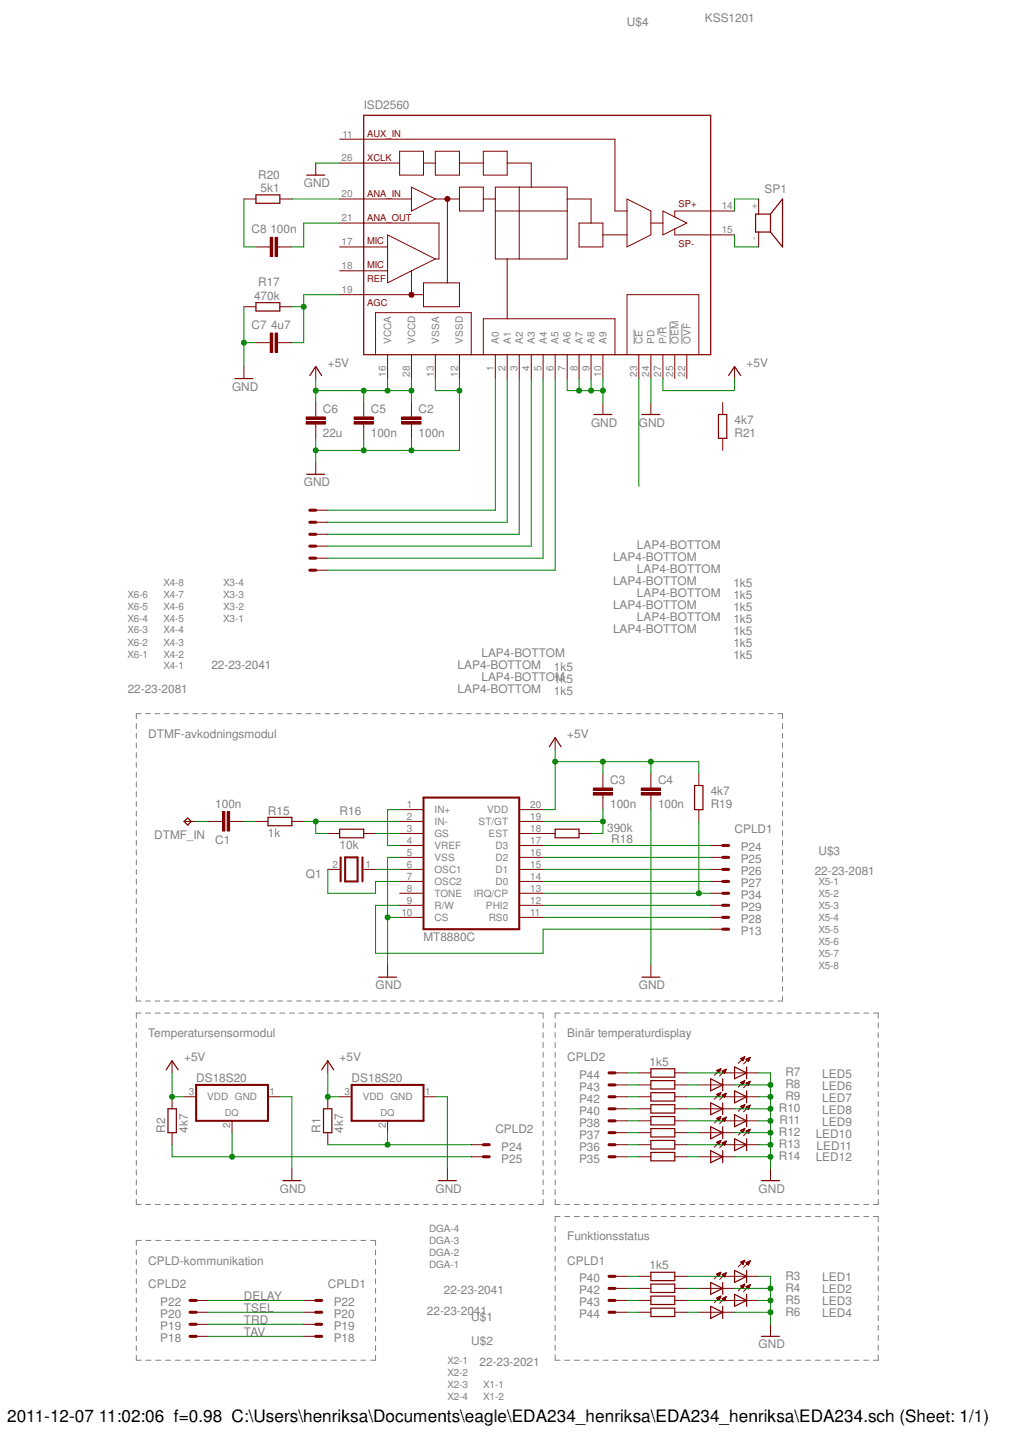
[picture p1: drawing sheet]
<svg xmlns="http://www.w3.org/2000/svg" width="210mm" height="297mm" viewBox="0 0 210 297" stroke-linecap="round" stroke-linejoin="round" font-family="sans-serif">
<g fill="none" stroke="#808080" stroke-width=".21">
<path d="M131.5 68.4v2.9M136.5 68.1v1.2M139 66.8v4.5M141.4 67.4v3.9M28.3 150.1v1M28.3 152.1v1M28.3 154.1v1.1M28.3 156.1v1.1M28.3 158.2v1M29.3 148h-1v1.1M30.2 148h1M32.2 148h.9"/>
<path d="M34.1 148h1M36.1 148h1M38.1 148h.9M40 148h1M42 148h.9M43.9 148h1M45.9 148h1M47.8 148h1M49.8 148h1M51.7 148h1M53.7 148h1M55.7 148h.9"/>
<path d="M57.6 148h1M59.6 148h.9M61.5 148h1M63.5 148h1M65.4 148h1M67.4 148h1M69.3 148h1M71.3 148h1M73.3 148h1M75.2 148h1M77.2 148h.9M79.1 148h1"/>
<path d="M81.1 148h1M83.1 148h.9M85 148h1M87 148h.9M88.9 148h1M90.9 148h1M92.8 148h1M94.8 148h1M96.7 148h1M98.7 148h1M100.7 148h.9M102.6 148h1"/>
<path d="M104.6 148h.9M106.6 148h.9M108.5 148h1M110.4 148h1M112.4 148h1M114.3 148h1.1M116.3 148h1M118.3 148h1M120.2 148h1M122.2 148h.9M124.2 148h.9M126.1 148h1"/>
<path d="M128.1 148h.9M130 148h1M132 148h1M133.9 148h1M135.9 148h1M137.8 148h1M139.8 148h1M141.8 148h.9M143.7 148h1M145.7 148h.9M147.6 148h1M149.6 148h1"/>
<path d="M151.6 148h.9M153.5 148h1M155.4 148h1M157.4 148h1M159.4 148h1M161.3 148h1v1.1M162.3 150.1v1M162.3 152.1v1M162.3 154.1v1.1M162.3 156.1v1.1M162.3 158.2v1M28.3 160.2v1"/>
<path d="M28.3 162.2v1M28.3 164.2v1.1M28.3 166.2v1.1M28.3 168.2v1.1M28.3 170.3v1M28.3 172.3v1M28.3 174.3v1M28.3 176.3v1.1M28.3 178.4v1M162.3 160.2v1M162.3 162.2v1M162.3 164.2v1.1"/>
<path d="M162.3 166.2v1.1M162.3 168.2v1.1M162.3 170.3v1M162.3 172.3v1M162.3 174.3v1M162.3 176.3v1.1M162.3 178.4v1M28.3 180.4v1M28.3 182.4v1M28.3 184.4v1.1M28.3 186.4v1.1M28.3 188.4v1.1"/>
<path d="M28.3 190.5v1M28.3 192.5v1M28.3 194.5v1M28.3 196.5v1.1M28.3 198.5v1.1M162.3 180.4v1M162.3 182.4v1M162.3 184.4v1.1M162.3 186.4v1.1M162.3 188.4v1.1M162.3 190.5v1M162.3 192.5v1"/>
<path d="M162.3 194.5v1M162.3 196.5v1.1M162.3 198.5v1.1M28.3 200.5v1.1M28.3 202.6v1M28.3 204.6v1M28.3 206.6v1h1M28.3 212.2v1M28.3 214.2v1.1M28.3 216.2v1.1M28.3 218.3v1M29.3 210.1h-1v1.1"/>
<path d="M30.2 210.1h1M30.2 207.6h1M32.2 207.6h.9M32.2 210.1h1M34.1 207.6h1M34.2 210.1h1M36.1 207.6h1M36.2 210.1h1M38.1 207.6h.9M38.2 210.1h1M40 207.6h1M40.2 210.1h1"/>
<path d="M42 207.6h.9M42.2 210.1h1M43.9 207.6h1M44.2 210.1h1M45.9 207.6h1M46.1 210.1h1M47.8 207.6h1M48.1 210.1h1M49.8 207.6h1M50.1 210.1h1M51.7 207.6h1M52.1 210.1h1"/>
<path d="M53.7 207.6h1M54.1 210.1h1M55.7 207.6h.9M56 210.1h1.1M57.6 207.6h1M58 210.1h1.1M59.6 207.6h.9M60 210.1h1M61.5 207.6h1M62 210.1h1M63.5 207.6h1M64 210.1h1"/>
<path d="M65.4 207.6h1M66 210.1h1M67.4 207.6h1M68 210.1h1M69.3 207.6h1M69.9 210.1h1.1M71.3 207.6h1M71.9 210.1h1M73.3 207.6h1M73.9 210.1h1M75.2 207.6h1M75.9 210.1h1"/>
<path d="M77.2 207.6h.9M77.9 210.1h1M79.1 207.6h1M79.9 210.1h1M81.1 207.6h1M81.9 210.1h1M83.1 207.6h.9M83.9 210.1h1M85 207.6h1M85.9 210.1h1M87 207.6h.9M87.8 210.1h1"/>
<path d="M88.9 207.6h1M89.8 210.1h1M90.9 207.6h1M91.8 210.1h1M92.8 207.6h1M93.8 210.1h1M94.8 207.6h1M95.8 210.1h1M96.7 207.6h1M97.7 210.1h1.1M98.7 207.6h1M99.7 210.1h1.1"/>
<path d="M100.7 207.6h.9M101.7 210.1h1M102.6 207.6h1M103.7 210.1h1M104.6 207.6h.9M105.7 210.1h1M106.6 207.6h.9M107.7 210.1h1M108.5 207.6h1M109.7 210.1h1M110.4 207.6h1M111.6 210.1h1v1.1"/>
<path d="M112.4 207.6h1M112.6 212.2v1M112.6 214.2v1.1M112.6 216.2v1.1M112.6 218.3v1M114.3 207.6h1.1M115.1 212.2v1M115.1 214.2v1.1M115.1 216.2v1.1M115.1 218.3v1M116.2 210.1h-1.1v1.1M116.3 207.6h1"/>
<path d="M117.1 210.1h1.1M118.3 207.6h1M119.1 210.1h1.1M120.2 207.6h1M121.2 210.1h1M122.2 207.6h.9M123.1 210.1h1.1M124.2 207.6h.9M125.1 210.1h1.1M126.1 207.6h1M127.1 210.1h1.1M128.1 207.6h.9"/>
<path d="M129.2 210.1h1M130 207.6h1M131.1 210.1h1.1M132 207.6h1M133.1 210.1h1.1M133.9 207.6h1M135.1 210.1h1.1M135.9 207.6h1M137.2 210.1h1M137.8 207.6h1M139.1 210.1h1.1M139.8 207.6h1"/>
<path d="M141.1 210.1h1.1M141.8 207.6h.9M143.1 210.1h1M143.7 207.6h1M145.2 210.1h1M145.7 207.6h.9M147.2 210.1h1M147.6 207.6h1M149.1 210.1h1.1M149.6 207.6h1M151.1 210.1h1M151.6 207.6h.9"/>
<path d="M153.2 210.1h1M153.5 207.6h1M155.2 210.1h1M155.4 207.6h1M157.1 210.1h1.1M157.4 207.6h1M159.1 210.1h1M159.4 207.6h1M161.2 210.1h1M162.3 206.6v1h-1M162.3 200.5v1.1M162.3 202.6v1"/>
<path d="M162.3 204.6v1M163.2 210.1h1M165.1 210.1h1.1M167.1 210.1h1M169.1 210.1h1.1M171.2 210.1h1M173.1 210.1h1.1M175.1 210.1h1M177.1 210.1h1.1M179.2 210.1h1M181.1 210.1h1.1v1.1M182.2 212.2v1"/>
<path d="M182.2 214.2v1.1M182.2 216.2v1.1M182.2 218.3v1M28.3 220.3v1.1M28.3 222.3v1.1M28.3 224.4v1M28.3 226.4v1.1M28.3 228.5v1M28.3 230.5v1.1M28.3 232.5v1.1M28.3 234.6v1M28.3 236.6v1.1"/>
<path d="M28.3 238.6v1.1M112.6 220.3v1.1M112.6 222.3v1.1M112.6 224.4v1M112.6 226.4v1.1M112.6 228.5v1M112.6 230.5v1.1M112.6 232.5v1.1M112.6 234.6v1M112.6 236.6v1.1M112.6 238.6v1.1M115.1 220.3v1.1"/>
<path d="M115.1 222.3v1.1M115.1 224.4v1M115.1 226.4v1.1M115.1 228.5v1M115.1 230.5v1.1M115.1 232.5v1.1M115.1 234.6v1M115.1 236.6v1.1M115.1 238.6v1.1M182.2 220.3v1.1M182.2 222.3v1.1M182.2 224.4v1"/>
<path d="M182.2 226.4v1.1M182.2 228.5v1M182.2 230.5v1.1M182.2 232.5v1.1M182.2 234.6v1M182.2 236.6v1.1M182.2 238.6v1.1M28.3 240.7v1M28.3 242.7v1.1M28.3 244.7v1.1M28.3 246.8v1M28.3 248.8v1.1h1"/>
<path d="M28.3 259.3v1M29.3 257.3h-1v1M30.2 249.9h1M30.3 257.3h1M32.2 249.9h1M32.3 257.3h1.1M34.2 249.9h1M34.3 257.3h1.1M36.2 249.9h1M36.4 257.3h1M38.2 249.9h1M38.4 257.3h1"/>
<path d="M40.2 249.9h1M40.4 257.3h1M42.2 249.9h1M42.4 257.3h1.1M44.2 249.9h1M44.4 257.3h1.1M46.1 249.9h1M46.5 257.3h1M48.1 249.9h1M48.5 257.3h1.1M50.1 249.9h1M50.5 257.3h1.1"/>
<path d="M52.1 249.9h1M52.6 257.3h1M54.1 249.9h1M54.6 257.3h1M56 249.9h1.1M56.6 257.3h1.1M58 249.9h1.1M58.6 257.3h1.1M60 249.9h1M60.7 257.3h1M62 249.9h1M62.7 257.3h1"/>
<path d="M64 249.9h1M64.7 257.3h1M66 249.9h1M66.7 257.3h1.1M68 249.9h1M68.7 257.3h1.1M69.9 249.9h1.1M70.8 257.3h1M71.9 249.9h1M72.8 257.3h1.1M73.9 249.9h1M74.8 257.3h1.1"/>
<path d="M75.9 249.9h1M76.9 257.3h1v1M77.9 259.3v1M77.9 249.9h1M79.9 249.9h1M81.9 249.9h1M83.9 249.9h1M85.9 249.9h.9M87.8 249.9h1M89.8 249.9h1M91.8 249.9h1M93.8 249.9h1"/>
<path d="M95.8 249.9h1M97.7 249.9h1.1M99.7 249.9h1.1M101.7 249.9h1M103.7 249.9h1M105.7 249.9h1M107.7 249.9h1M109.6 249.9h1.1M112.6 248.8v1.1h-1M112.6 240.7v1M112.6 242.7v1.1M112.6 244.7v1.1"/>
<path d="M112.6 246.8v1M115.1 248.8v1.1h1.1M115.1 240.7v1M115.1 242.7v1.1M115.1 244.7v1.1M115.1 246.8v1M115.1 254.4v1.1M115.1 256.5v1M115.1 258.5v1.1M116.2 252.3h-1.1v1.1M117.1 249.9h1.1M117.1 252.3h1.1"/>
<path d="M119.1 249.9h1.1M119.1 252.3h1.1M121.2 249.9h1M121.2 252.3h1M123.1 249.9h1.1M123.1 252.3h1.1M125.1 249.9h1.1M125.1 252.3h1.1M127.1 249.9h1M127.1 252.3h1M129.2 249.9h1M129.2 252.3h1"/>
<path d="M131.1 249.9h1.1M131.1 252.3h1.1M133.1 249.9h1.1M133.1 252.3h1.1M135.1 249.9h1M135.1 252.3h1M137.2 249.9h1M137.2 252.3h1M139.1 249.9h1.1M139.1 252.3h1.1M141.1 249.9h1.1M141.1 252.3h1.1"/>
<path d="M143.1 249.9h1M143.1 252.3h1M145.2 249.9h1M145.2 252.3h1M147.2 249.9h1M147.2 252.3h1M149.1 249.9h1.1M149.1 252.3h1.1M151.1 249.9h1M151.1 252.3h1M153.1 249.9h1.1M153.1 252.3h1.1"/>
<path d="M155.2 249.9h1M155.2 252.3h1M157.1 249.9h1.1M157.1 252.3h1.1M159.1 249.9h1M159.1 252.3h1M161.1 249.9h1.1M161.1 252.3h1.1M163.2 249.9h1M163.2 252.3h1M165.1 249.9h1.1M165.1 252.3h1.1"/>
<path d="M167.1 249.9h1M167.1 252.3h1M169.1 249.9h1.1M169.1 252.3h1.1M171.2 249.9h1M171.2 252.3h1M173.1 249.9h1.1M173.1 252.3h1.1M175.1 249.9h1M175.1 252.3h1M177.1 249.9h1.1M177.1 252.3h1.1"/>
<path d="M179.2 249.9h1M179.2 252.3h1M181.1 252.3h1.1v1.1M182.2 248.8v1.1h-1.1M182.2 240.7v1M182.2 242.7v1.1M182.2 244.7v1.1M182.2 246.8v1M182.2 254.4v1.1M182.2 256.5v1M182.2 258.5v1.1M28.3 261.3v1"/>
<path d="M28.3 263.3v1M28.3 265.3v1M28.3 267.3v1M28.3 269.2v1M28.3 271.2v1M28.3 273.2v1M28.3 275.2v1M28.3 277.2v1M28.3 279.1v1.1M77.9 261.3v1M77.9 263.3v1M77.9 265.3v1"/>
<path d="M77.9 267.3v1M77.9 269.2v1M77.9 271.2v1M77.9 273.2v1M77.9 275.2v1M77.9 277.2v1M77.9 279.1v1.1M115.1 260.6v1M115.1 262.6v1.1M115.1 264.7v1M115.1 266.7v1.1M115.1 268.8v1"/>
<path d="M115.1 270.8v1.1M115.1 272.9v1M115.1 274.9v1.1M115.1 277v1M115.1 279v1.1M182.2 260.6v1M182.2 262.6v1.1M182.2 264.7v1M182.2 266.7v1.1M182.2 268.8v1M182.2 270.8v1.1M182.2 272.9v1"/>
<path d="M182.2 274.9v1.1M182.2 277v1M182.2 279v1.1M28.3 281.1v1.1h1M30.3 282.2h1M32.3 282.2h1.1M34.3 282.2h1.1M36.4 282.2h1M38.4 282.2h1M40.4 282.2h1M42.4 282.2h1.1M44.4 282.2h1.1"/>
<path d="M46.5 282.2h1M48.5 282.2h1.1M50.5 282.2h1.1M52.6 282.2h1M54.6 282.2h1M56.6 282.2h1.1M58.6 282.2h1.1M60.7 282.2h1M62.7 282.2h1M64.7 282.2h1M66.7 282.2h1.1M68.7 282.2h1.1"/>
<path d="M70.8 282.2h1M72.8 282.2h1.1M74.8 282.2h1.1M77.9 281.1v1.1h-1M115.1 281.1v1.1h1.1M117.1 282.2h1.1M119.1 282.2h1.1M121.2 282.2h1M123.1 282.2h1.1M125.1 282.2h1.1M127.1 282.2h1.1M129.2 282.2h1"/>
<path d="M131.1 282.2h1.1M133.1 282.2h1.1M135.1 282.2h1.1M137.2 282.2h1M139.1 282.2h1.1M141.1 282.2h1.1M143.1 282.2h1M145.2 282.2h1M147.2 282.2h1M149.1 282.2h1.1M151.1 282.2h1M153.2 282.2h1"/>
<path d="M155.2 282.2h1M157.1 282.2h1.1M159.1 282.2h1M161.2 282.2h1M163.2 282.2h1M165.1 282.2h1.1M167.1 282.2h1M169.1 282.2h1.1M171.2 282.2h1M173.1 282.2h1.1M175.1 282.2h1M177.1 282.2h1.1"/>
<path d="M179.2 282.2h1M182.2 281.1v1.1h-1.1"/>
</g>
<g fill="none" stroke="#800000" stroke-width=".21">
<path d="M43.1 170.4h2.5M48.1 170.4h2.5M53.1 170.4h2.5M60.5 170.4h2.5M68 172.9h2.4M75.4 172.9h2.5M82.9 167.9h4.9M82.9 177.8h4.9M82.9 170.4h4.9M82.9 172.9h4.9M82.9 175.4h4.9M107.7 167.9h4.9"/>
<path d="M107.7 177.8h4.9M107.7 170.4h4.9M107.7 172.9h7.4M107.7 175.4h4.9M120.1 172.9h2.5M144.9 160.5v2.4M144.9 167.9v2.5M82.9 180.3h4.9M82.9 182.8h4.9M82.9 185.3h4.9M82.9 187.8h4.9M82.9 190.3h4.9"/>
<path d="M107.7 180.3h4.9M107.7 182.8h4.9M107.7 185.3h4.9M107.7 187.8h4.9M107.7 190.3h4.9M153.6 219.6h.7M153.7 219.7h.6M153.8 219.8h.5M153.8 219.5h.5M153.9 219.8h.3M154 219.9h.2M154.1 219.4h.3"/>
<path d="M154.2 219.3h.2M154.4 219.2h.1M154.5 219.2l-1.4 1.4M154.5 219.2l-.9 .4M154.5 219.2l-.4 .8-.5-.4M154.8 219.8h.6M154.9 219.8h.5M154.9 219.7h.5M154.9 219.9h.5M155 219.6h.5M155.2 219.5h.3M155.4 219.4h.2"/>
<path d="M155.6 219.3l-1.4 1.4M155.6 219.3l-.9 .4 .5 .5M155.6 219.3l-.4 .9M35.7 220v2.5M35.7 227.5v2.5M35.7 234.9v2.5M38.2 227.5h2.5M48.1 232.5v2.4M55.6 227.5h2.4M68 220v2.5M68 227.5v2.5M68 234.9v2.5"/>
<path d="M70.4 227.5h2.5M80.4 232.5v2.4M87.8 227.5h2.5M97.7 237.4h2.5M97.7 239.9h2.5M127.6 227.5h2.4M127.6 237.4h2.4M127.6 239.9h2.4M127.6 234.9h2.4M127.6 232.5h2.4M127.6 230h2.4M127.6 225h2.4"/>
<path d="M127.6 222.5h2.4M132.5 227.5h2.5M132.5 237.4h2.5M132.5 239.9h2.5M132.5 234.9h2.5M132.5 232.5h2.5M132.5 230h2.5M132.5 225h2.5M132.5 222.5h2.5M140 227.5h2.5M140 237.4h2.5M140 239.9h2.5"/>
<path d="M140 234.9h2.5M140 232.5h2.5M140 230h2.5M140 225h2.5M140 222.5h2.5M144.9 239.9h7.5M144.9 234.9h7.5M144.9 230h7.5M144.9 225h7.5M148.6 222l.9-.3-.4 .8zM148.6 227l.9-.3-.4 .8zM148.7 222h.7"/>
<path d="M148.7 227h.7M148.7 222.1h.6M148.7 227.1h.7M148.7 232.1h.7M148.7 232h.7M148.7 237h.7M148.7 236.9h.7M148.8 222.2h.5M148.8 227.2h.5M148.8 232.2h.5M148.8 237.1h.5M148.9 222.3h.4"/>
<path d="M148.9 222h.5M148.9 227.2h.4M148.9 226.9h.5M148.9 232.2h.4M148.9 231.9h.5M148.9 237.2h.4M148.9 236.9h.5M149 222.4h.2M149 227.3h.2M149 232.3h.2M149 237.3h.2M149.1 222.5h.1"/>
<path d="M149.1 221.9h.3M149.1 227.4h.1M149.1 232.4h.1M149.1 237.4h.1M149.1 226.8h.3M149.1 231.8h.3M149.1 236.8h.3M149.1 232.5h.1M149.3 221.8h.2M149.3 226.7h.2M149.3 231.7h.2M149.3 236.7h.2"/>
<path d="M149.5 221.7h.1M149.5 226.7h.1M149.5 231.6h.1M149.5 221.7l-1.3 1.4M149.5 226.7l-1.3 1.3M149.5 231.6l-1.3 1.4M149.5 231.6l-.9 .4 .5 .5M149.5 231.6l-.4 .9M149.5 236.6l-1.3 1.4M149.5 236.6l-.9 .3 .5 .5M149.5 236.6l-.4 .8M149.5 236.6h.1"/>
<path d="M149.8 222.2l.8-.4-.3 .9zM149.8 227.2l.8-.4-.3 .8zM149.8 232.1l.8-.4-.3 .9zM149.8 237.1h.7M149.8 237.1l.8-.4-.3 .9zM149.8 222.2h.7M149.8 227.2h.7M149.8 232.2h.7M149.9 237.2h.6M149.9 227.5h7.5M149.9 237.4h7.5M149.9 232.5h7.5"/>
<path d="M149.9 222.5h7.5M149.9 222.3h.5M149.9 222.1h.6M149.9 227.2h.5M149.9 227.1h.6M149.9 232.2h.5M149.9 232.1h.6M149.9 237h.6M149.9 237.3h.5M150 222.4h.4M150 227.3h.4M150 232.3h.4"/>
<path d="M150 237.4h.4M150.1 222.5h.3M150.1 222h.4M150.1 227.4h.3M150.1 227h.4M150.1 232.4h.3M150.1 232h.4M150.1 236.9h.4M150.2 222.6h.1M150.2 227.6h.1M150.2 232.6h.1M150.2 237.5h.1"/>
<path d="M150.3 222h.3M150.3 226.9h.3M150.3 231.9h.3M150.3 236.9h.3M150.5 221.9h.1M150.5 226.8h.1M150.5 231.8h.1M150.5 236.8h.1M150.6 221.8l-1.3 1.4M150.6 226.8l-1.3 1.3M150.6 231.7l-1.3 1.4M150.6 236.7l-1.3 1.4"/>
<path d="M153.6 224.5h.7M153.6 229.5l.9-.3-.4 .8zM153.7 224.6h.6M153.7 229.6h.6M153.7 229.5h.6M153.7 234.5h.6M153.7 234.4h.6M153.8 229.7h.5M153.8 234.6h.5M153.8 224.7h.5M153.8 224.5h.5M153.8 229.7h.4"/>
<path d="M153.8 229.4h.6M153.8 234.7h.4M153.9 224.8h.3M153.9 234.4h.5M153.9 229.8h.3M153.9 234.8h.3M154 224.9h.2M154 229.9h.1M154 234.9h.1M154.1 220h.1M154.1 225h.1M154.1 224.4h.3"/>
<path d="M154.1 229.3h.3M154.1 234.3h.3M154.1 234.9h.1M154.3 224.3h.1M154.3 229.2h.1M154.3 234.2h.1M154.4 224.2h.1M154.5 224.2l-1.4 1.3M154.5 224.2l-.9 .3M154.5 224.2l-.4 .8-.5-.5M154.5 229.2l-1.4 1.3M154.5 229.2h.1"/>
<path d="M154.5 234.1l-1.4 1.4M154.5 234.1l-.9 .4 .5 .4M154.5 234.1l-.4 .8M154.5 234.1h.1M154.7 229.6l.9-.4-.4 .9zM154.8 224.7h.6M154.8 229.7h.6M154.8 234.6h.6M154.9 224.8h.5M154.9 224.6h.5M154.9 229.7h.5M154.9 229.6h.5"/>
<path d="M154.9 234.7h.5M154.9 234.5h.6M154.9 224.9h.5M154.9 229.8h.5M154.9 234.8h.5M155 220h.3M155 225h.3M155 229.9h.3M155 234.9h.3M155.1 224.5h.4M155.1 229.5h.4M155.1 234.4h.4"/>
<path d="M155.1 234.9h.2M155.1 230h.2M155.1 225h.2M155.1 220.1h.2M155.2 220.2h.1M155.2 225.1h.1M155.2 230.1h.1M155.2 235h.1M155.2 224.5h.3M155.3 229.4h.2M155.3 234.4h.2M155.4 224.4h.2"/>
<path d="M155.4 229.3h.2M155.5 234.3h.1M155.6 224.3l-1.4 1.3M155.6 224.3l-.9 .4 .5 .5M155.6 224.3l-.4 .9M155.6 229.2l-1.4 1.4M155.6 234.2l-1.4 1.4M155.6 234.2l-.9 .4 .5 .5M155.6 234.2l-.4 .9M60.5 242.4v2.5M92.8 242.4v2.5M159.8 242.4v2.5"/>
<path d="M40.7 277.2h2.4M40.7 274.7h2.4M40.7 272.2h2.4M40.7 269.7h2.4M63 277.2h2.5M63 274.7h2.5M63 272.2h2.5M63 269.7h2.5M127.6 272.2h2.4M127.6 269.7h2.4M127.6 267.3h2.4M127.6 264.8h2.4"/>
<path d="M132.5 272.2h2.5M132.5 269.7h2.5M132.5 267.3h2.5M132.5 264.8h2.5M140 272.2h2.5M140 269.7h2.5M140 267.3h2.5M140 264.8h2.5M144.9 272.2h7.5M144.9 267.3h7.5M148.6 264.3l.9-.4-.4 .9zM148.6 269.2l.9-.3-.4 .8z"/>
<path d="M148.7 264.3h.7M148.7 269.3h.7M148.8 264.4h.5M148.8 264.2h.6M148.8 269.4h.5M148.8 269.2h.6M148.8 264.5h.5M148.8 269.5h.5M148.9 264.5h.3M148.9 269.5h.3M149 264.1h.4M149 269.1h.4"/>
<path d="M149 264.6h.2M149 269.6h.2M149.1 264.7h.1M149.1 269.7h.1M149.2 264h.2M149.2 269h.3M149.4 263.9h.1M149.4 268.9h.1M149.5 263.9l-1.3 1.4M149.5 268.9l-1.3 1.3M149.8 264.4h.7M149.8 269.4h.7"/>
<path d="M149.9 264.5h.6M149.9 269.5h.6M149.9 269.7h7.5M149.9 264.8h7.5M149.9 264.5h.5M149.9 269.5h.5M150 264.3h.5M150 269.3h.5M150 264.6h.4M150 269.6h.4M150.1 264.7h.2M150.1 269.7h.2"/>
<path d="M150.2 264.2h.3M150.2 264.8h.1M150.2 269.2h.3M150.2 269.8h.1M150.4 264.1h.2M150.4 269.1h.2M150.6 264h.1M150.6 269h.1M150.6 264l-1.3 1.4M150.6 264l-.8 .4M150.6 264l-.3 .9-.5-.5M150.6 269l-1.3 1.3"/>
<path d="M150.6 269l-.8 .4M150.6 269l-.3 .8-.5-.4M153.6 266.7l.9-.3-.4 .9zM153.7 261.8h.6M153.7 266.8h.6M153.7 261.7h.6M153.8 261.9h.5M153.8 266.9h.5M153.8 266.7h.5M153.8 262h.4M153.8 267h.4M153.9 262.1h.3"/>
<path d="M153.9 261.7h.5M153.9 267h.3M153.9 266.6h.5M154 262.2h.2M154 267.1h.2M154.1 262.3h.1M154.1 267.2h.1M154.1 261.6h.3M154.1 266.5h.3M154.3 261.5h.2M154.3 266.4h.2M154.5 261.4l-1.4 1.4"/>
<path d="M154.5 261.4l-.9 .4 .5 .5M154.5 261.4l-.4 .9M154.5 266.4l-1.4 1.4M154.7 261.9h.7M154.7 266.9h.7M154.8 262h.6M154.8 267h.6M154.9 262.1h.5M154.9 267h.5M154.9 261.8h.6M154.9 266.8h.6M155 262.2h.3"/>
<path d="M155 267.1h.3M155.1 262.3h.2M155.1 267.2h.2M155.2 261.7h.3M155.2 262.3h.1M155.2 266.7h.3M155.2 267.3h.1M155.3 261.7h.3M155.4 266.6h.2M155.5 261.6h.1M155.5 266.5h.1M155.6 261.5l-1.4 1.4"/>
<path d="M155.6 261.5l-.9 .4M155.6 261.5l-.4 .9-.5-.5M155.6 266.5l-1.4 1.4M155.6 266.5l-.9 .4M155.6 266.5l-.4 .9-.5-.5M159.8 274.7v2.5"/>
</g>
<g fill="none" stroke="#800000" stroke-width=".63">
<path d="M100.2 237.4h1.3M100.2 239.9h1.3M126.3 237.4h1.3M126.3 239.9h1.3M126.3 234.9h1.3M126.3 232.5h1.3M126.3 230h1.3M126.3 227.5h1.3M126.3 225h1.3M126.3 222.5h1.3M39.4 277.2h1.3M39.4 274.7h1.3"/>
<path d="M39.4 272.2h1.3M39.4 269.7h1.3M65.5 277.2h1.2M65.5 274.7h1.2M65.5 272.2h1.2M65.5 269.7h1.2M126.3 272.2h1.3M126.3 269.7h1.3M126.3 267.3h1.3M126.3 264.8h1.3"/>
</g>
<path d="M87.8 165.4h19.9v27.3h-19.9zM40.7 225h14.9v7.5h-14.9zM72.9 225h14.9v7.5h-14.9z" fill="none" stroke="#800000" stroke-width=".42"/>
<g fill="none" stroke="#800000" stroke-width=".25">
<path d="M55.6 169.5h4.9v1.8h-4.9zM70.4 172h5v1.8h-5zM115.1 172h5v1.8h-5zM144.1 162.9h1.7v5h-1.7zM34.5 221.9l1.2-1.9 1.3 1.9M34.8 230h1.8v4.9h-1.8zM66.7 221.9l1.3-1.9 1.2 1.9M67.1 230h1.7v4.9h-1.7zM135 221.7h5v1.7h-5zM135 224.2h5v1.7h-5zM135 226.7h5v1.7h-5zM135 229.2h5v1.7h-5z"/>
<path d="M135 231.6h5v1.7h-5zM135 234.1h5v1.7h-5zM135 236.6h5v1.7h-5zM135 239.1h5v1.7h-5zM147.4 223.8l2.5 1.2-2.5 1.3zM147.4 228.8l2.5 1.2-2.5 1.2zM147.4 233.7l2.5 1.2-2.5 1.3zM147.4 238.7l2.5 1.2-2.5 1.3zM149.9 223.8v2.5M149.9 228.8v2.4M149.9 233.7v2.5M149.9 238.7v2.5"/>
<path d="M152.4 221.3l2.5 1.2-2.5 1.3zM152.4 226.3l2.5 1.2-2.5 1.3zM152.4 231.2l2.5 1.3-2.5 1.2zM152.4 236.2l2.5 1.2-2.5 1.3zM154.9 221.3v2.5M154.9 226.3v2.5M154.9 231.2v2.5M154.9 236.2v2.5M58.7 244.9h3.7M90.9 244.9h3.8M157.9 244.9h3.8M135 263.9h5v1.7h-5z"/>
<path d="M135 266.4h5v1.7h-5zM135 268.9h5v1.7h-5zM135 271.4h5v1.7h-5zM147.4 266l2.5 1.3-2.5 1.2zM147.4 271l2.5 1.2-2.5 1.3zM149.9 266v2.5M149.9 271v2.5M152.4 263.5l2.5 1.3-2.5 1.2zM152.4 268.5l2.5 1.2-2.5 1.3zM154.9 263.5v2.5M154.9 268.5v2.5M157.9 277.2h3.8"/>
</g>
<path d="M46.1 168.4h.6v4h-.6z" fill-rule="evenodd" fill="#800000"/>
<path d="M46.1 168.4h.6v4h-.6z" fill="none" stroke="#800000" stroke-width=".21"/>
<path d="M47.1 168.4h.5v4h-.5z" fill-rule="evenodd" fill="#800000"/>
<path d="M45.6 170.4h.5M47.1 168.4h.5v4h-.5zM47.6 170.4h.5M125.1 160.5v2.4M125.1 165.4v2.5" fill="none" stroke="#800000" stroke-width=".21"/>
<path d="M123.1 164.4h3.9v.5h-3.9z" fill-rule="evenodd" fill="#800000"/>
<path d="M123.1 164.4h3.9v.5h-3.9z" fill="none" stroke="#800000" stroke-width=".21"/>
<path d="M123.1 163.4h3.9v.6h-3.9z" fill-rule="evenodd" fill="#800000"/>
<path d="M123.1 163.4h3.9v.6h-3.9zM125.1 162.9v.5M125.1 164.9v.5M135 160.5v2.4M135 165.4v2.5" fill="none" stroke="#800000" stroke-width=".21"/>
<path d="M133 164.4h4v.5h-4z" fill-rule="evenodd" fill="#800000"/>
<path d="M133 164.4h4v.5h-4z" fill="none" stroke="#800000" stroke-width=".21"/>
<path d="M133 163.4h4v.6h-4z" fill-rule="evenodd" fill="#800000"/>
<g fill="none" stroke="#800000" stroke-width=".21">
<path d="M70.4 33.8h12.5M82.9 31.4h4.9v4.9h-4.9zM85.3 38.8l5 2.5-5 2.5zM87.8 33.8h2.5M90.3 31.4h5v4.9h-5zM95.3 33.8h4.9M95.3 38.8h4.9v5h-4.9zM100.2 31.4h5v4.9h-5zM102.7 38.8h14.9v14.9h-14.9zM105.2 33.8h5v5M107.7 38.8v14.9M70.4 41.3h14.9"/>
<path d="M70.4 46.3h20.7v7.4h-.8M70.4 51.2h10M70.4 56.2h10M85.3 56.2v4.9M87.8 58.7h7.5v4.9h-7.5zM90.3 53.7l-9.9-5v10l4.9-2.5M90.3 41.3h5M90.3 53.7l-5 2.5M92.8 41.3v17.4M100.2 41.3h2.5M102.7 43.8h14.9M105.2 53.7v12.4"/>
<path d="M117.6 41.3h5v5M120.1 46.3h5v4.9h-5zM135 46.3h2.5M140 45l-2.5-1.2v4.9l2.5-1.2M140 47.5v1.2h12.4M140 45l2.5 1.3-2.5 1.2M152.4 43.8h-12.4v1.2M70.4 61.1h17.4M77.9 73.6v-8.7h19.8v8.7M80.4 73.6v4.9M85.3 73.6v4.9M90.3 73.6v4.9"/>
<path d="M95.3 73.6v4.9M100.2 73.6v-7.5h27.4v7.5M102.7 73.6v4.9M105.2 73.6v4.9M107.7 73.6v4.9M110.2 73.6v4.9M112.6 73.6v4.9M115.1 73.6v4.9M122.6 73.6v4.9M125.1 73.6v4.9M130 73.6v-12.5h14.9v12.5M132.5 73.6v4.9"/>
<path d="M135 73.6v4.9M137.5 73.6v4.9M140 73.6v4.9M115.1 153v2.5M38.2 170.4h2.5M133 163.4h4v.6h-4zM135 162.9v.5M135 164.9v.5M147.4 175.4h2.5M147.4 177.8h2.5M68 180.3h2.4M75.4 180.3h2.5"/>
<path d="M147.4 180.3h2.5M147.4 182.8h2.5M147.4 185.3h2.5M147.4 187.8h2.5M147.4 190.3h2.5M147.4 192.7h2.5M80.4 200.2v2.5M135 200.2v2.5"/>
</g>
<path d="M70.7 177.8v5M71.6 177.8h2.6v5h-2.6zM75.2 177.8v5" fill="none" stroke="#800000" stroke-width=".42"/>
<path d="M75.4 23.9h72v49.7h-72zM113.9 154.9l1.2-1.9 1.3 1.9M38.2 170.4l.7-.7 .8 .7-.8 .8zM78.5 202.7h3.8M133.1 202.7h3.8" fill="none" stroke="#800000" stroke-width=".25"/>
<path d="M149.9 175.4h1.2M149.9 177.8h1.2M149.9 180.3h1.2M149.9 182.8h1.2M149.9 185.3h1.2M149.9 187.8h1.2M149.9 190.3h1.2M149.9 192.7h1.2" fill="none" stroke="#800000" stroke-width=".63"/>
<path d="M85 60.7l.3-.1 .4 .1 .2 .4-.2 .5-.4 .1-.3-.1-.2-.5z" fill-rule="evenodd" fill="#800000"/>
<path d="M85 60.7l.3-.1 .4 .1 .2 .4-.2 .5-.4 .1-.3-.1-.2-.5z" fill="none" stroke="#800000" stroke-width=".21"/>
<circle cx="92.8" cy="41.3" r=".55" fill="#800000"/>
<g fill="none" stroke="#800000" stroke-width=".21">
<path d="M65.5 33.8v2.5M70.4 28.9h57.2v14.9h2.4M125.1 48.7h4.9M130 41.3l5 2.5v4.9l-5 2.5zM157.4 41.3v3.1M157.4 48.1v3.1M65.5 76v2.5M117.6 73.6v4.9M120.1 73.6v4.9M142.5 73.6v4.9M152.4 76v2.5M85.3 83.5v2.5"/>
<path d="M85.3 88.5v2.4M125.1 83.5v2.5M135 83.5v2.5M65.5 118.3h2.5M65.5 115.8h2.5M65.5 113.3h2.5M65.5 110.8h2.5M65.5 108.3h2.5M65.5 105.8h2.5"/>
<circle cx="92.8" cy="41.3" r=".55"/>
</g>
<path d="M63.6 36.3h3.8M159.8 44.4h-3.1v3.7h3.1M159.8 44.4v3.7M159.8 44.4l2.5-3.1v9.9l-2.5-3.1M64.3 77.9l1.2-1.9 1.2 1.9M151.1 77.9l1.3-1.9 1.2 1.9M123.2 86h3.7M133.1 86h3.8" fill="none" stroke="#800000" stroke-width=".25"/>
<path d="M64.3 118.3h1.2M64.3 115.8h1.2M64.3 113.3h1.2M64.3 110.8h1.2M64.3 108.3h1.2M64.3 105.8h1.2" fill="none" stroke="#800000" stroke-width=".63"/>
<path d="M83.4 87.5h3.9v.5h-3.9z" fill-rule="evenodd" fill="#800000"/>
<path d="M83.4 87.5h3.9v.5h-3.9z" fill="none" stroke="#800000" stroke-width=".21"/>
<path d="M83.4 86.5h3.9v.5h-3.9z" fill-rule="evenodd" fill="#800000"/>
<path d="M75.4 83.5v2.5M75.4 88.5v2.4M83.4 86.5h3.9v.5h-3.9zM85.3 86v.5M85.3 88v.5" fill="none" stroke="#800000" stroke-width=".21"/>
<path d="M73.4 87.5h4v.5h-4z" fill-rule="evenodd" fill="#800000"/>
<path d="M73.4 87.5h4v.5h-4z" fill="none" stroke="#800000" stroke-width=".21"/>
<path d="M73.4 86.5h4v.5h-4z" fill-rule="evenodd" fill="#800000"/>
<path d="M65.5 83.5v2.5M65.5 88.5v2.4M73.4 86.5h4v.5h-4zM75.4 86v.5M75.4 88v.5" fill="none" stroke="#800000" stroke-width=".21"/>
<path d="M63.5 87.5h4v.5h-4z" fill-rule="evenodd" fill="#800000"/>
<path d="M63.5 87.5h4v.5h-4z" fill="none" stroke="#800000" stroke-width=".21"/>
<path d="M63.5 86.5h4v.5h-4z" fill-rule="evenodd" fill="#800000"/>
<path d="M53.1 71.1h2.5M58 71.1h2.5M63.5 86.5h4v.5h-4zM65.5 86v.5M65.5 88v.5M65.5 95.9v2.5" fill="none" stroke="#800000" stroke-width=".21"/>
<path d="M63.6 98.4h3.8" fill="none" stroke="#800000" stroke-width=".25"/>
<path d="M56 69.1h.6v4h-.6z" fill-rule="evenodd" fill="#800000"/>
<path d="M56 69.1h.6v4h-.6z" fill="none" stroke="#800000" stroke-width=".21"/>
<path d="M57.1 69.1h.5v4h-.5z" fill-rule="evenodd" fill="#800000"/>
<path d="M53.1 51.2h2.5M58 51.2h2.5M50.6 63.6h2.5M55.6 71.1h.4M57.1 69.1h.5v4h-.5zM57.5 71.1h.5M58 63.6h2.5" fill="none" stroke="#800000" stroke-width=".21"/>
<path d="M53.1 62.8h4.9v1.7h-4.9z" fill="none" stroke="#800000" stroke-width=".25"/>
<path d="M57.1 49.2h.5v4h-.5z" fill-rule="evenodd" fill="#800000"/>
<path d="M57.1 49.2h.5v4h-.5z" fill="none" stroke="#800000" stroke-width=".21"/>
<path d="M56 49.2h.6v4h-.6z" fill-rule="evenodd" fill="#800000"/>
<path d="M50.6 41.3h2.5M55.6 51.2h.4M56 49.2h.6v4h-.6zM57.5 51.2h.5M58 41.3h2.5M50.6 76v2.5M149.9 83.5v2.5M149.9 90.9v2.5" fill="none" stroke="#800000" stroke-width=".21"/>
<path d="M53.1 40.4h4.9v1.8h-4.9zM48.7 78.5h3.8M149 86h1.7v4.9h-1.7z" fill="none" stroke="#800000" stroke-width=".25"/>
<path d="M68 237.4h29.7M80.4 234.9v2.5M43.1 269.7h19.9M43.1 272.2h19.9M43.1 274.7h19.9M43.1 277.2h19.9" fill="none" stroke="#008000" stroke-width=".21"/>
<circle cx="80.4" cy="237.4" r=".51" fill="#008000"/>
<g fill="none" stroke="#008000" stroke-width=".21">
<path d="M35.7 237.4v2.5h62M48.1 234.9v5"/>
<circle cx="80.4" cy="237.4" r=".51"/>
</g>
<circle cx="48.1" cy="239.9" r=".51" fill="#008000"/>
<g fill="none" stroke="#008000" stroke-width=".21">
<path d="M35.7 222.5v5h2.5"/>
<circle cx="48.1" cy="239.9" r=".51"/>
</g>
<circle cx="35.7" cy="227.5" r=".51" fill="#008000"/>
<g fill="none" stroke="#008000" stroke-width=".21">
<path d="M68 222.5v5h2.4"/>
<circle cx="35.7" cy="227.5" r=".51"/>
</g>
<circle cx="68" cy="227.5" r=".51" fill="#008000"/>
<g fill="none" stroke="#008000" stroke-width=".21">
<path d="M125.1 158v2.5M144.9 160.5v-2.5h-29.8v9.9h-2.5"/>
<circle cx="68" cy="227.5" r=".51"/>
</g>
<circle cx="125" cy="158" r=".51" fill="#008000"/>
<g fill="none" stroke="#008000" stroke-width=".21">
<path d="M135 158v2.5"/>
<circle cx="125" cy="158" r=".51"/>
</g>
<circle cx="135" cy="158" r=".51" fill="#008000"/>
<g fill="none" stroke="#008000" stroke-width=".21">
<path d="M115.1 155.5v2.5"/>
<circle cx="135" cy="158" r=".51"/>
</g>
<circle cx="115.1" cy="158" r=".51" fill="#008000"/>
<g fill="none" stroke="#008000" stroke-width=".21">
<path d="M65.5 78.5v2.5h19.8v-2.5M80.4 78.5v2.5"/>
<circle cx="115.1" cy="158" r=".51"/>
</g>
<circle cx="80.4" cy="81" r=".51" fill="#008000"/>
<circle cx="80.4" cy="81" r=".51" fill="none" stroke="#008000" stroke-width=".21"/>
<circle cx="65.5" cy="81" r=".51" fill="#008000"/>
<g fill="none" stroke="#008000" stroke-width=".21">
<path d="M65.5 81v2.5M75.4 81v2.5"/>
<circle cx="65.5" cy="81" r=".51"/>
</g>
<circle cx="75.4" cy="81" r=".51" fill="#008000"/>
<g fill="none" stroke="#008000" stroke-width=".21">
<path d="M85.3 81v2.5"/>
<circle cx="75.4" cy="81" r=".51"/>
</g>
<circle cx="85.3" cy="81" r=".51" fill="#008000"/>
<g fill="none" stroke="#008000" stroke-width=".21">
<path d="M137.5 78.5v2.5h14.9v-2.5M58 227.5h2.5v14.9M90.3 227.5h2.5v14.9M152.4 272.2h7.4M157.4 264.8h2.4v9.9"/>
<circle cx="85.3" cy="81" r=".51"/>
</g>
<circle cx="159.8" cy="272.2" r=".51" fill="#008000"/>
<g fill="none" stroke="#008000" stroke-width=".21">
<path d="M157.4 269.7h2.4"/>
<circle cx="159.8" cy="272.2" r=".51"/>
</g>
<circle cx="159.8" cy="269.7" r=".51" fill="#008000"/>
<g fill="none" stroke="#008000" stroke-width=".21">
<path d="M152.4 267.3h7.4"/>
<circle cx="159.8" cy="269.7" r=".51"/>
</g>
<circle cx="159.8" cy="267.3" r=".51" fill="#008000"/>
<g fill="none" stroke="#008000" stroke-width=".21">
<path d="M152.4 239.9h7.4M157.4 222.5h2.4v19.9"/>
<circle cx="159.8" cy="267.3" r=".51"/>
</g>
<circle cx="159.8" cy="239.9" r=".51" fill="#008000"/>
<g fill="none" stroke="#008000" stroke-width=".21">
<path d="M157.4 237.4h2.4"/>
<circle cx="159.8" cy="239.9" r=".51"/>
</g>
<circle cx="159.8" cy="237.4" r=".51" fill="#008000"/>
<g fill="none" stroke="#008000" stroke-width=".21">
<path d="M152.4 234.9h7.4"/>
<circle cx="159.8" cy="237.4" r=".51"/>
</g>
<circle cx="159.8" cy="234.9" r=".51" fill="#008000"/>
<g fill="none" stroke="#008000" stroke-width=".21">
<path d="M157.4 232.5h2.4"/>
<circle cx="159.8" cy="234.9" r=".51"/>
</g>
<circle cx="159.8" cy="232.5" r=".51" fill="#008000"/>
<g fill="none" stroke="#008000" stroke-width=".21">
<path d="M152.4 230h7.4"/>
<circle cx="159.8" cy="232.5" r=".51"/>
</g>
<circle cx="159.8" cy="230" r=".51" fill="#008000"/>
<g fill="none" stroke="#008000" stroke-width=".21">
<path d="M157.4 227.5h2.4"/>
<circle cx="159.8" cy="230" r=".51"/>
</g>
<circle cx="159.8" cy="227.5" r=".51" fill="#008000"/>
<g fill="none" stroke="#008000" stroke-width=".21">
<path d="M152.4 225h7.4"/>
<circle cx="159.8" cy="227.5" r=".51"/>
</g>
<circle cx="159.8" cy="225" r=".51" fill="#008000"/>
<g fill="none" stroke="#008000" stroke-width=".21">
<path d="M82.9 177.8h-2.5v22.4M80.4 190.3h2.5"/>
<circle cx="159.8" cy="225" r=".51"/>
</g>
<circle cx="80.4" cy="190.3" r=".51" fill="#008000"/>
<g fill="none" stroke="#008000" stroke-width=".21">
<path d="M117.6 78.5v2.5h7.5v-2.5M122.6 78.5v2.5M135 167.9v32.3"/>
<circle cx="80.4" cy="190.3" r=".51"/>
</g>
<circle cx="122.6" cy="81" r=".51" fill="#008000"/>
<g fill="none" stroke="#008000" stroke-width=".21">
<path d="M120.1 78.5v2.5"/>
<circle cx="122.6" cy="81" r=".51"/>
</g>
<circle cx="120.1" cy="81" r=".51" fill="#008000"/>
<g fill="none" stroke="#008000" stroke-width=".21">
<path d="M125.1 81v2.5"/>
<circle cx="120.1" cy="81" r=".51"/>
</g>
<circle cx="125" cy="81" r=".51" fill="#008000"/>
<g fill="none" stroke="#008000" stroke-width=".21">
<path d="M65.5 33.8h4.9M90.3 78.5v2.5h5M95.3 78.5v14.9M135 78.5v5"/>
<circle cx="125" cy="81" r=".51"/>
</g>
<circle cx="95.3" cy="81" r=".51" fill="#008000"/>
<g fill="none" stroke="#008000" stroke-width=".21">
<path d="M75.4 90.9v2.5M85.3 90.9v2.5h-19.8"/>
<circle cx="95.3" cy="81" r=".51"/>
</g>
<circle cx="75.4" cy="93.4" r=".51" fill="#008000"/>
<g fill="none" stroke="#008000" stroke-width=".21">
<path d="M65.5 90.9v2.5M85.3 93.4h10"/>
<circle cx="75.4" cy="93.4" r=".51"/>
</g>
<circle cx="85.3" cy="93.4" r=".51" fill="#008000"/>
<g fill="none" stroke="#008000" stroke-width=".21">
<path d="M65.5 93.4v2.5"/>
<circle cx="85.3" cy="93.4" r=".51"/>
</g>
<circle cx="65.5" cy="93.4" r=".51" fill="#008000"/>
<g fill="none" stroke="#008000" stroke-width=".21">
<path d="M50.6 71.1h2.5M50.6 63.6v12.4"/>
<circle cx="65.5" cy="93.4" r=".51"/>
</g>
<circle cx="50.6" cy="71.1" r=".51" fill="#008000"/>
<g fill="none" stroke="#008000" stroke-width=".21">
<path d="M50.6 170.4h2.5M63 170.4h19.9M65.5 170.4v2.5h2.5M130 222.5h2.5M130 225h2.5M130 227.5h2.5M130 230h2.5M130 232.5h2.5M130 234.9h2.5M130 237.4h2.5M130 239.9h2.5M142.5 222.5h7.4"/>
<path d="M142.5 225h2.4M142.5 227.5h7.4M142.5 230h2.4M142.5 232.5h7.4M142.5 234.9h2.4M142.5 237.4h7.4M142.5 239.9h2.4M130 264.8h2.5M130 267.3h2.5M130 269.7h2.5M130 272.2h2.5M142.5 264.8h7.4"/>
<path d="M142.5 267.3h2.4M142.5 269.7h7.4M142.5 272.2h2.4"/>
<circle cx="50.6" cy="71.1" r=".51"/>
</g>
<circle cx="65.5" cy="170.4" r=".51" fill="#008000"/>
<g fill="none" stroke="#008000" stroke-width=".21">
<path d="M77.9 172.9h5M82.9 167.9h-2.5v7.5h2.5M112.6 175.4h34.8M112.6 177.8h34.8M144.9 170.4v14.9h-32.3M68 180.3v5h9.9v-2.5h5M77.9 180.3h5M82.9 187.8h-5v9.9h34.7v-5h34.8M112.6 180.3h34.8M112.6 182.8h34.8"/>
<circle cx="65.5" cy="170.4" r=".51"/>
</g>
<circle cx="144.9" cy="185.3" r=".51" fill="#008000"/>
<g fill="none" stroke="#008000" stroke-width=".21">
<path d="M112.6 170.4h12.5M125.1 167.9v5h-2.5M112.6 187.8h34.8M112.6 190.3h34.8M144.9 185.3h2.5"/>
<circle cx="144.9" cy="185.3" r=".51"/>
</g>
<circle cx="125" cy="170.4" r=".51" fill="#008000"/>
<g fill="none" stroke="#008000" stroke-width=".21">
<path d="M50.6 41.3v9.9h2.5M60.5 41.3h9.9M70.4 46.3h-7.4v4.9h-2.5M152.4 48.7v2.5h5M157.4 41.3h-5v2.5M60.5 63.6h2.5M63 61.1v10h-2.5M102.7 78.5v27.3h-34.7M105.2 78.5v29.8h-37.2M107.7 78.5v32.3h-39.7M110.2 78.5v34.8h-42.2M112.6 78.5v37.3h-44.6"/>
<path d="M115.1 78.5v39.8h-47.1M40.7 170.4h2.4"/>
<circle cx="125" cy="170.4" r=".51"/>
</g>
<circle cx="63" cy="63.6" r=".51" fill="#008000"/>
<g fill="none" stroke="#008000" stroke-width=".21">
<path d="M63 61.1h7.4M132.5 78.5v22.4"/>
<circle cx="63" cy="63.6" r=".51"/>
</g>
<text font-size="3.6" x="1.5" y="294.9">2011-12-07 11:02:06 f=0.98 C:\Users\henriksa\Documents\eagle\EDA234_henriksa\EDA234_henriksa\EDA234.sch (Sheet: 1/1)</text>
<g font-size="2.5" fill="#808080">
<text x="130" y="5.3">U$4</text>
<text x="146.2" y="4.7">KSS1201</text>
<text x="75.4" y="22.6">ISD2560</text>
<text x="53.6" y="37">R20</text>
<text x="54.1" y="39.8">5k1</text>
<text x="63" y="38.8">GND</text>
<text x="158.6" y="40">SP1</text>
<text x="52.2" y="48.3">C8</text>
<text x="56.1" y="48.3">100n</text>
<text x="53.6" y="59.4">R17</text>
<text x="52.7" y="62.1">470k</text>
<text x="52.2" y="68.2">C7</text>
<text x="56.2" y="68.2">4u7</text>
<text x="68" y="76">+5V</text>
<text x="154.9" y="76">+5V</text>
<text x="48.1" y="81">GND</text>
<text x="67" y="85.6">C6</text>
<text x="76.9" y="85.6">C5</text>
<text x="86.8" y="85.6">C2</text>
<text x="122.6" y="88.5">GND</text>
<text x="132.5" y="88.5">GND</text>
<text x="152.4" y="88">4k7</text>
<text x="67" y="90.6">22u</text>
<text x="76.9" y="90.6">100n</text>
<text x="86.8" y="90.6">100n</text>
<text x="152.4" y="90.7">R21</text>
<text x="63" y="100.9">GND</text>
<text x="132.1" y="113.9">LAP4-BOTTOM</text>
<text x="127.2" y="116.4">LAP4-BOTTOM</text>
<text x="132.1" y="118.9">LAP4-BOTTOM</text>
<text x="127.2" y="121.4">LAP4-BOTTOM</text>
<text x="132.1" y="123.9">LAP4-BOTTOM</text>
<text x="152.1" y="121.8">1k5</text>
<text x="152.1" y="124.2">1k5</text>
<text x="127.2" y="126.3">LAP4-BOTTOM</text>
<text x="127.2" y="131.3">LAP4-BOTTOM</text>
<text x="132.1" y="128.8">LAP4-BOTTOM</text>
<text x="152.1" y="126.7">1k5</text>
<text x="152.1" y="129.2">1k5</text>
<text x="152.1" y="131.7">1k5</text>
<text x="99.9" y="136.3">LAP4-BOTTOM</text>
<text x="152.1" y="134.2">1k5</text>
<text x="152.1" y="136.7">1k5</text>
<text x="26.5" y="143.7">22-23-2081</text>
<text x="43.9" y="138.7">22-23-2041</text>
<text x="94.9" y="138.8">LAP4-BOTTOM</text>
<text x="94.9" y="143.7">LAP4-BOTTOM</text>
<text x="99.9" y="141.2">LAP4-BOTTOM</text>
<text x="114.9" y="139.1">1k5</text>
<text x="114.9" y="141.6">1k5</text>
<text x="114.9" y="144.1">1k5</text>
<text x="30.7" y="153">DTMF-avkodningsmodul</text>
<text x="117.6" y="153">+5V</text>
<text x="44.7" y="167.6">100n</text>
<text x="126.6" y="162.6">C3</text>
<text x="126.6" y="167.6">100n</text>
<text x="136.5" y="162.6">C4</text>
<text x="136.5" y="167.6">100n</text>
<text x="147.4" y="167.7">R19</text>
<text x="147.4" y="164.9">4k7</text>
<text x="55.6" y="169">R15</text>
<text x="55.6" y="173.7">1k</text>
<text x="70.4" y="169">R16</text>
<text x="125.9" y="172.6">390k</text>
<text x="152.4" y="172.9">CPLD1</text>
<text x="32" y="174.1">DTMF_IN</text>
<text x="44.7" y="175">C1</text>
<text x="70.4" y="176.1">10k</text>
<text x="126.8" y="174.8">R18</text>
<text x="153.6" y="179.1">P25</text>
<text x="153.6" y="176.6">P24</text>
<text x="169.8" y="177.2">U$3</text>
<text x="63.5" y="182.1">Q1</text>
<text x="153.6" y="184.1">P27</text>
<text x="153.6" y="181.6">P26</text>
<text x="169" y="181.4">22-23-2081</text>
<text x="153.6" y="191.5">P28</text>
<text x="153.6" y="189">P29</text>
<text x="153.6" y="186.6">P34</text>
<text x="87.8" y="195.2">MT8880C</text>
<text x="153.6" y="194">P13</text>
<text x="77.9" y="205.2">GND</text>
<text x="132.5" y="205.2">GND</text>
<text x="30.7" y="215.1">Temperatursensormodul</text>
<text x="117.6" y="215.1">Binär temperaturdisplay</text>
<text x="38.2" y="220">+5V</text>
<text x="70.4" y="220">+5V</text>
<text x="117.6" y="220">CPLD2</text>
<text x="134.7" y="221.1">1k5</text>
<text x="40.7" y="224.4">DS18S20</text>
<text x="72.9" y="224.4">DS18S20</text>
<text x="120.1" y="223.8">P44</text>
<text x="120.1" y="226.3">P43</text>
<text x="162.9" y="223.3">R7</text>
<text x="162.9" y="225.8">R8</text>
<text x="170.6" y="223.6">LED5</text>
<text x="170.6" y="226">LED6</text>
<text x="120.1" y="228.8">P42</text>
<text x="120.1" y="231.2">P40</text>
<text x="120.1" y="233.7">P38</text>
<text x="161.5" y="230.7">R10</text>
<text x="161.7" y="233.2">R11</text>
<text x="162.9" y="228.2">R9</text>
<text x="170.6" y="228.5">LED7</text>
<text x="170.6" y="231">LED8</text>
<text x="170.6" y="233.5">LED9</text>
<text x="34.2" y="235" transform="rotate(-90 34.2 235)">R2</text>
<text x="38.9" y="235" transform="rotate(-90 38.9 235)">4k7</text>
<text x="66.5" y="235" transform="rotate(-90 66.5 235)">R1</text>
<text x="71.2" y="235" transform="rotate(-90 71.2 235)">4k7</text>
<text x="102.7" y="234.9">CPLD2</text>
<text x="104" y="238.7">P24</text>
<text x="120.1" y="236.2">P37</text>
<text x="120.1" y="238.7">P36</text>
<text x="161.5" y="235.7">R12</text>
<text x="161.5" y="238.2">R13</text>
<text x="169.2" y="236">LED10</text>
<text x="169.4" y="238.5">LED11</text>
<text x="104" y="241.2">P25</text>
<text x="120.1" y="241.2">P35</text>
<text x="161.5" y="240.7">R14</text>
<text x="169.2" y="240.9">LED12</text>
<text x="58" y="247.4">GND</text>
<text x="90.3" y="247.4">GND</text>
<text x="157.4" y="247.4">GND</text>
<text x="117.6" y="257.3">Funktionsstatus</text>
<text x="30.7" y="262.3">CPLD-kommunikation</text>
<text x="117.6" y="262.3">CPLD1</text>
<text x="134.7" y="263.3">1k5</text>
<text x="30.7" y="267.3">CPLD2</text>
<text x="50.6" y="269.7">DELAY</text>
<text x="68" y="267.3">CPLD1</text>
<text x="92.1" y="268.4">22-23-2041</text>
<text x="120.1" y="266">P40</text>
<text x="120.1" y="268.5">P42</text>
<text x="162.9" y="265.5">R3</text>
<text x="162.9" y="268">R4</text>
<text x="170.6" y="265.8">LED1</text>
<text x="170.6" y="268.2">LED2</text>
<text x="33.2" y="271">P22</text>
<text x="33.2" y="273.5">P20</text>
<text x="33.2" y="275.9">P19</text>
<text x="50.6" y="272.2">TSEL</text>
<text x="50.6" y="274.7">TRD</text>
<text x="69.2" y="271">P22</text>
<text x="69.2" y="273.5">P20</text>
<text x="69.2" y="275.9">P19</text>
<text x="88.6" y="272.8">22-23-2041</text>
<text x="97.7" y="274.1">U$1</text>
<text x="120.1" y="271">P43</text>
<text x="120.1" y="273.5">P44</text>
<text x="162.9" y="270.5">R5</text>
<text x="162.9" y="272.9">R6</text>
<text x="170.6" y="270.7">LED3</text>
<text x="170.6" y="273.2">LED4</text>
<text x="33.2" y="278.4">P18</text>
<text x="50.6" y="277.2">TAV</text>
<text x="69.2" y="278.4">P18</text>
<text x="97.7" y="279.1">U$2</text>
<text x="157.4" y="279.7">GND</text>
<text x="99.5" y="283.3">22-23-2021</text>
</g>
<g font-size="2.1" fill="#808080">
<text x="71" y="28.5">11</text>
<text x="70.9" y="33.5">26</text>
<text x="70.9" y="40.9">20</text>
<text x="70.9" y="45.9">21</text>
<text x="149.7" y="43.4">14</text>
<text x="157" y="43.4" transform="rotate(-90 157 43.4)">+</text>
<text x="70.9" y="50.9">17</text>
<text x="149.7" y="48.4">15</text>
<text x="157" y="49.7" transform="rotate(-90 157 49.7)">-</text>
<text x="70.9" y="55.8">18</text>
<text x="70.9" y="60.8">19</text>
<text x="81.2" y="71.3" transform="rotate(-90 81.2 71.3)">VCCA</text>
<text x="86.1" y="71.3" transform="rotate(-90 86.1 71.3)">VCCD</text>
<text x="91.1" y="71.3" transform="rotate(-90 91.1 71.3)">VSSA</text>
<text x="96" y="71.3" transform="rotate(-90 96 71.3)">VSSD</text>
<text x="103.5" y="71.3" transform="rotate(-90 103.5 71.3)">A0</text>
<text x="106" y="71.3" transform="rotate(-90 106 71.3)">A1</text>
<text x="108.5" y="71.3" transform="rotate(-90 108.5 71.3)">A2</text>
<text x="110.9" y="71.3" transform="rotate(-90 110.9 71.3)">A3</text>
<text x="113.4" y="71.3" transform="rotate(-90 113.4 71.3)">A4</text>
<text x="115.9" y="71.3" transform="rotate(-90 115.9 71.3)">A5</text>
<text x="118.4" y="71.3" transform="rotate(-90 118.4 71.3)">A6</text>
<text x="120.9" y="71.3" transform="rotate(-90 120.9 71.3)">A7</text>
<text x="123.3" y="71.3" transform="rotate(-90 123.3 71.3)">A8</text>
<text x="125.8" y="71.3" transform="rotate(-90 125.8 71.3)">A9</text>
<text x="133.3" y="71.3" transform="rotate(-90 133.3 71.3)">CE</text>
<text x="135.8" y="71.3" transform="rotate(-90 135.8 71.3)">PD</text>
<text x="138.2" y="71.3" transform="rotate(-90 138.2 71.3)">P/R</text>
<text x="140.7" y="71.3" transform="rotate(-90 140.7 71.3)">OEM</text>
<text x="143.2" y="71.3" transform="rotate(-90 143.2 71.3)">OVF</text>
<text x="102.4" y="77" transform="rotate(-90 102.4 77)">1</text>
<text x="104.9" y="77" transform="rotate(-90 104.9 77)">2</text>
<text x="107.4" y="77" transform="rotate(-90 107.4 77)">3</text>
<text x="109.8" y="77" transform="rotate(-90 109.8 77)">4</text>
<text x="112.3" y="77" transform="rotate(-90 112.3 77)">5</text>
<text x="114.8" y="77" transform="rotate(-90 114.8 77)">6</text>
<text x="117.3" y="77" transform="rotate(-90 117.3 77)">7</text>
<text x="119.8" y="77" transform="rotate(-90 119.8 77)">8</text>
<text x="122.3" y="77" transform="rotate(-90 122.3 77)">9</text>
<text x="80.1" y="78.1" transform="rotate(-90 80.1 78.1)">16</text>
<text x="85" y="78.1" transform="rotate(-90 85 78.1)">28</text>
<text x="90" y="78.1" transform="rotate(-90 90 78.1)">13</text>
<text x="95" y="78.1" transform="rotate(-90 95 78.1)">12</text>
<text x="124.7" y="78.1" transform="rotate(-90 124.7 78.1)">10</text>
<text x="132.2" y="78.1" transform="rotate(-90 132.2 78.1)">23</text>
<text x="134.7" y="78.1" transform="rotate(-90 134.7 78.1)">24</text>
<text x="137.1" y="78.1" transform="rotate(-90 137.1 78.1)">27</text>
<text x="139.6" y="78.1" transform="rotate(-90 139.6 78.1)">25</text>
<text x="142.1" y="78.1" transform="rotate(-90 142.1 78.1)">22</text>
<text x="26.5" y="124">X6-6</text>
<text x="33.9" y="124">X4-7</text>
<text x="33.9" y="121.5">X4-8</text>
<text x="46.3" y="124">X3-3</text>
<text x="46.3" y="121.5">X3-4</text>
<text x="26.5" y="131.4">X6-3</text>
<text x="26.5" y="128.9">X6-4</text>
<text x="26.5" y="126.4">X6-5</text>
<text x="33.9" y="131.4">X4-4</text>
<text x="33.9" y="128.9">X4-5</text>
<text x="33.9" y="126.4">X4-6</text>
<text x="46.3" y="128.9">X3-1</text>
<text x="46.3" y="126.4">X3-2</text>
<text x="26.5" y="136.4">X6-1</text>
<text x="26.5" y="133.9">X6-2</text>
<text x="33.9" y="136.4">X4-2</text>
<text x="33.9" y="133.9">X4-3</text>
<text x="33.9" y="138.9">X4-1</text>
<text x="84.4" y="167.6">1</text>
<text x="110" y="167.6">20</text>
<text x="84.4" y="170.1">2</text>
<text x="84.4" y="172.6">3</text>
<text x="90.1" y="168.7">IN+</text>
<text x="90.1" y="171.2">IN-</text>
<text x="90.1" y="173.7">GS</text>
<text x="99.3" y="171.2">ST/GT</text>
<text x="101" y="168.7">VDD</text>
<text x="101.3" y="173.6">EST</text>
<text x="110" y="170.1">19</text>
<text x="110" y="172.6">18</text>
<text x="84.4" y="177.5">5</text>
<text x="84.4" y="175">4</text>
<text x="90.1" y="178.6">VSS</text>
<text x="90.1" y="176.1">VREF</text>
<text x="102.8" y="178.6">D2</text>
<text x="102.8" y="176.1">D3</text>
<text x="110" y="177.5">16</text>
<text x="110" y="175">17</text>
<text x="69" y="180">2</text>
<text x="75.8" y="180">1</text>
<text x="84.4" y="180">6</text>
<text x="84.4" y="182.5">7</text>
<text x="84.4" y="185">8</text>
<text x="90.1" y="181.1">OSC1</text>
<text x="90.1" y="183.6">OSC2</text>
<text x="102.8" y="181.1">D1</text>
<text x="102.8" y="183.6">D0</text>
<text x="110" y="180">15</text>
<text x="110" y="182.5">14</text>
<text x="110" y="185">13</text>
<text x="169.8" y="183.6">X5-1</text>
<text x="83.3" y="189.9">10</text>
<text x="84.4" y="187.5">9</text>
<text x="90.1" y="186.1">TONE</text>
<text x="90.1" y="188.6">R/W</text>
<text x="90.1" y="191">CS</text>
<text x="98.3" y="186.1">IRQ/CP</text>
<text x="100.8" y="188.5">PHI2</text>
<text x="101.4" y="191">RS0</text>
<text x="110" y="187.5">12</text>
<text x="110" y="189.9">11</text>
<text x="169.8" y="186.1">X5-2</text>
<text x="169.8" y="188.6">X5-3</text>
<text x="169.8" y="191">X5-4</text>
<text x="169.8" y="193.5">X5-5</text>
<text x="169.8" y="196">X5-6</text>
<text x="169.8" y="198.5">X5-7</text>
<text x="169.8" y="201">X5-8</text>
<text x="39.2" y="227.2">3</text>
<text x="55.9" y="227.2">1</text>
<text x="71.5" y="227.2">3</text>
<text x="88.2" y="227.2">1</text>
<text x="43" y="228.3">VDD GND</text>
<text x="47.8" y="234" transform="rotate(-90 47.8 234)">2</text>
<text x="75.2" y="228.3">VDD GND</text>
<text x="80.1" y="234" transform="rotate(-90 80.1 234)">2</text>
<text x="89" y="255.6">DGA-4</text>
<text x="89" y="263">DGA-1</text>
<text x="89" y="260.5">DGA-2</text>
<text x="89" y="258.1">DGA-3</text>
<text x="92.8" y="282.9">X2-1</text>
<text x="92.8" y="285.4">X2-2</text>
<text x="92.8" y="287.9">X2-3</text>
<text x="100.2" y="287.9">X1-1</text>
<text x="92.8" y="290.3">X2-4</text>
<text x="100.2" y="290.3">X1-2</text>
</g>
<g font-size="1.9" fill="#800000">
<text x="76.2" y="28.4">AUX_IN</text>
<text x="76.2" y="33.4">XCLK</text>
<text x="76.2" y="40.8">ANA_IN</text>
<text x="76.2" y="45.8">ANA_OUT</text>
<text x="140.7" y="43">SP+</text>
<text x="76.2" y="50.7">MIC</text>
<text x="140.7" y="51.2">SP-</text>
<text x="76.2" y="55.7">MIC</text>
<text x="76.2" y="58.4">REF</text>
<text x="76.2" y="63.4">AGC</text>
</g>
<g font-size="1.9" fill="#808080">
<text x="46.6" y="231.5">DQ</text>
<text x="78.9" y="231.5">DQ</text>
</g>
</svg>
